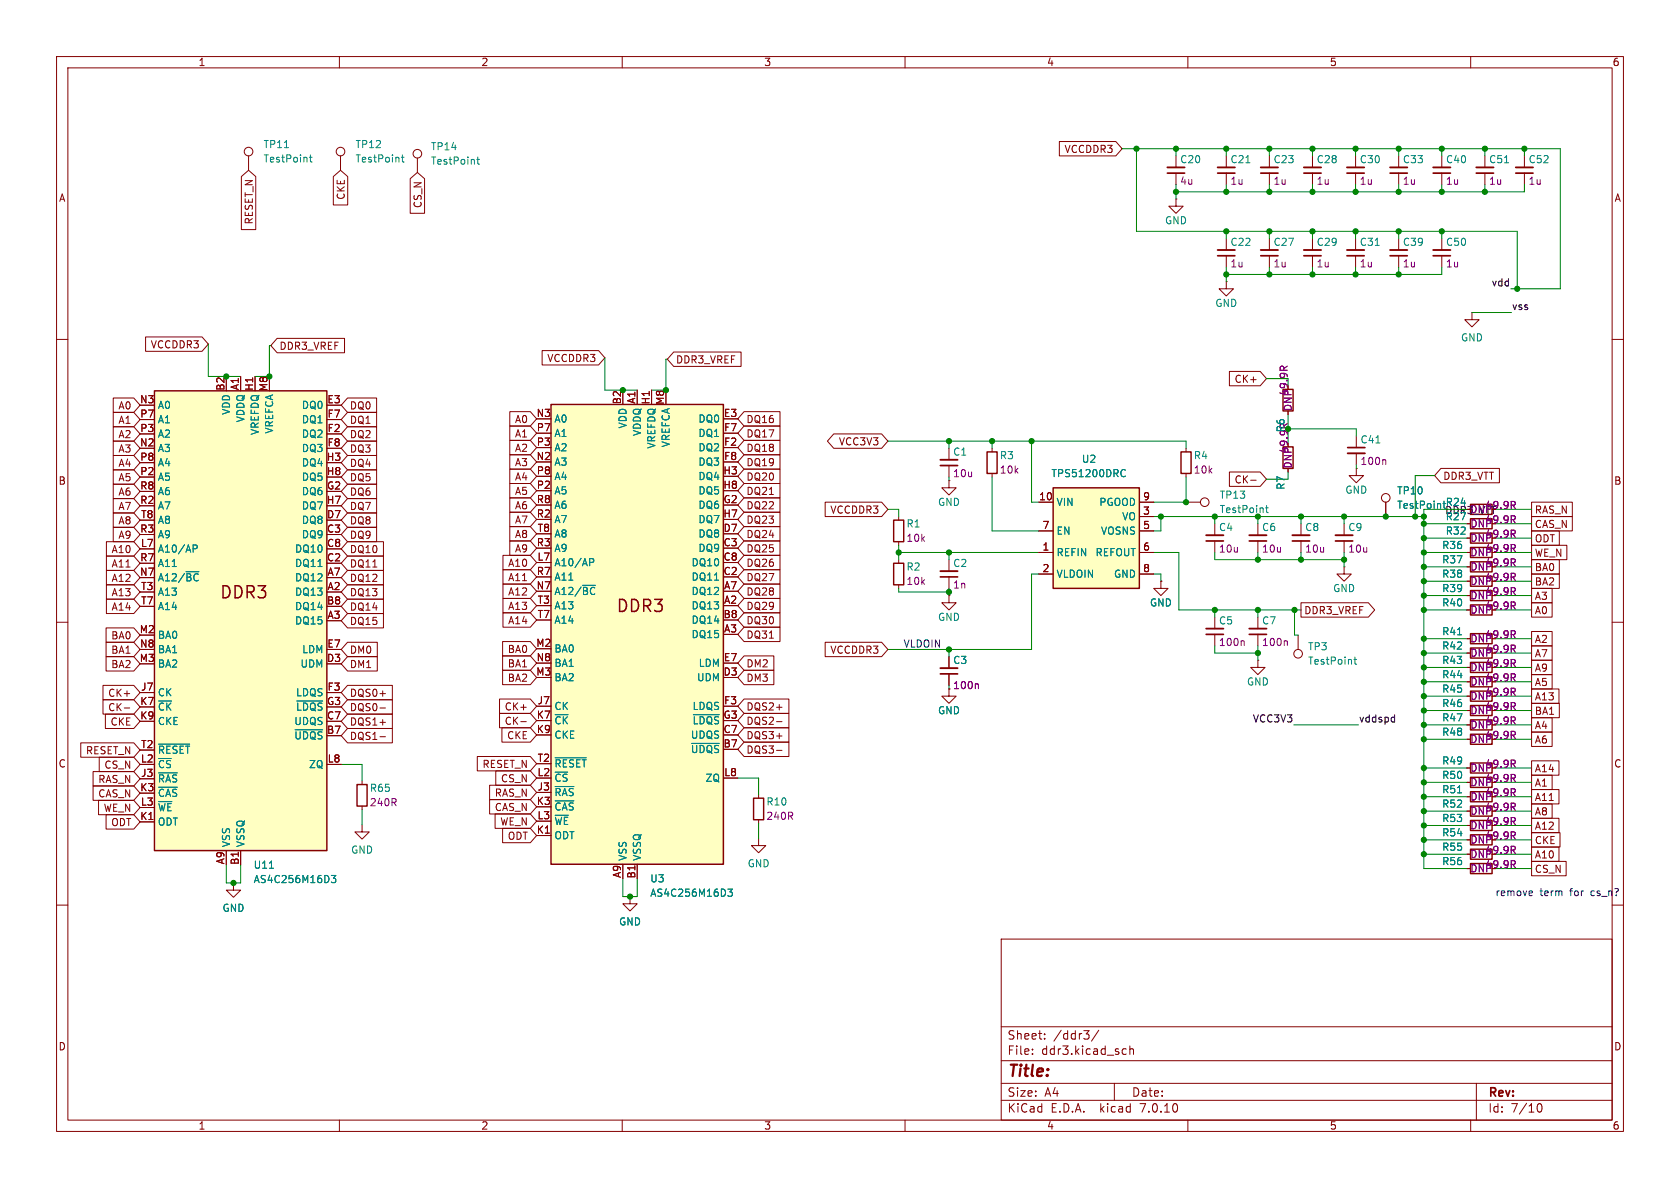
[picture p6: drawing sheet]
<svg xmlns="http://www.w3.org/2000/svg" width="297mm" height="210mm" viewBox="0 0 297 210" stroke-linecap="round" stroke-linejoin="round" font-family="sans-serif">
<g fill="none" stroke="#840000" stroke-width=".18">
<path d="M10 10h277v190h-277zM12 12h273v186h-273zM60 10v2M110 10v2M160 10v2M210 10v2M260 10v2M42.7 31.2l1.2-1.1 1.3 1.1v9.4h-2.5zM43.9 27.6v2.5M58.9 31.2l1.3-1.1 1.3 1.1v5h-2.6zM60.2 27.6v2.5M72.5 31.6l1.3-1.1 1.3 1.1v6.1h-2.6z"/>
<path d="M73.8 27.9v2.6M187.3 25h10l1.1 1.3-1.1 1.3h-10zM207.9 35.2v1.2h1.3l-1.3 1.3-1.3-1.3h1.3M207.9 35.2h.1M207.9 27.6v2M207.9 30.6v2M216.8 27.6v2M216.8 30.6v2M224.4 27.6v2M224.4 30.6v2M232 27.6v2M232 30.6v2"/>
<path d="M239.6 27.6v2M239.6 30.6v2M247.3 27.6v2M247.3 30.6v2M254.9 27.6v2M254.9 30.6v2M262.5 27.6v2M262.5 30.6v2M269.5 27.6v2M269.5 30.6v2M10 60h2M25.7 59.6h10l1.1 1.2-1.1 1.3h-10z"/>
<path d="M49 59.8h11.9v2.6h-11.9l-1.1-1.3zM216.8 49.8v1.3h1.3l-1.3 1.2-1.3-1.2h1.3M216.8 49.8h.1M216.8 42.2v2M216.8 45.2v2M224.4 42.2v2M224.4 45.2v2M232 42.2v2M232 45.2v2M239.6 42.2v2M239.6 45.2v2M247.3 42.2v2"/>
<path d="M247.3 45.2v2M254.9 42.2v2M254.9 45.2v2M260.2 55.2v1.3h1.3l-1.3 1.3-1.2-1.3h1.2M285 60h2M20 78h3.7l1.1 1.2-1.1 1.3h-3.7zM20 75.4h3.7l1.1 1.3-1.1 1.3h-3.7zM20 70.4h3.7l1.1 1.2-1.1 1.3h-3.7zM20 72.9h3.7l1.1 1.3-1.1 1.2h-3.7zM42.5 66.5v2.6M45.1 66.5v2.6M61.4 70.4h5.2v2.5h-5.2l-1.1-1.3z"/>
<path d="M61.4 72.9h5.2v2.5h-5.2l-1.1-1.2zM61.4 75.4h5.2v2.6h-5.2l-1.1-1.3zM61.4 78h5.2v2.5h-5.2l-1.1-1.3zM90.1 77.9h3.7l1.1 1.2-1.1 1.3h-3.7zM90.1 72.8h3.7l1.1 1.2-1.1 1.3h-3.7zM90.1 75.3h3.7l1.1 1.3-1.1 1.3h-3.7zM95.8 62h10l1.1 1.2-1.1 1.3h-10zM112.6 69v2.5M115.2 69v2.5M119.1 62.2h11.9v2.6h-11.9l-1.1-1.3zM131.5 77.9h6.4v2.5h-6.4l-1.1-1.3zM131.5 72.8h6.4v2.5h-6.4l-1.1-1.3z"/>
<path d="M131.5 75.3h6.4v2.6h-6.4l-1.1-1.3zM147.4 76.7h8.5l1.1 1.3-1.1 1.2h-8.5l-1.1-1.2zM167.8 79.2v2.1M175.4 79.2v.7M209.7 79.2v.7M217.3 65.7h5.5l1.1 1.2-1.1 1.3h-5.5zM227.7 72.6v.7M239.8 77.1v2M18.8 95.8h4.9l1.1 1.2-1.1 1.3h-4.9zM18.8 98.3h4.9l1.1 1.3-1.1 1.2h-4.9zM20 88.1h3.7l1.1 1.3-1.1 1.3h-3.7zM20 93.2h3.7l1.1 1.3-1.1 1.3h-3.7z"/>
<path d="M20 80.5h3.7l1.1 1.3-1.1 1.3h-3.7zM20 90.7h3.7l1.1 1.2-1.1 1.3h-3.7zM20 83.1h3.7l1.1 1.2-1.1 1.3h-3.7zM20 85.6h3.7l1.1 1.3-1.1 1.2h-3.7zM61.4 83.1h5.2v2.5h-5.2l-1.1-1.3zM61.4 93.2h5.2v2.6h-5.2l-1.1-1.3zM61.4 85.6h5.2v2.5h-5.2l-1.1-1.2zM61.4 88.1h5.2v2.6h-5.2l-1.1-1.3zM61.4 90.7h5.2v2.5h-5.2l-1.1-1.3zM61.4 98.3h6.4v2.5h-6.4l-1.1-1.2zM61.4 95.8h6.4v2.5h-6.4l-1.1-1.3zM61.4 80.5h5.2v2.6h-5.2l-1.1-1.3z"/>
<path d="M88.9 98.2h4.9l1.1 1.2-1.1 1.3h-4.9zM90.1 82.9h3.7l1.1 1.3-1.1 1.3h-3.7zM90.1 88h3.7l1.1 1.3-1.1 1.3h-3.7zM90.1 85.5h3.7l1.1 1.2-1.1 1.3h-3.7zM90.1 80.4h3.7l1.1 1.3-1.1 1.2h-3.7zM90.1 90.6h3.7l1.1 1.2-1.1 1.3h-3.7zM90.1 93.1h3.7l1.1 1.3-1.1 1.2h-3.7zM90.1 95.6h3.7l1.1 1.3-1.1 1.3h-3.7zM131.5 88h6.4v2.6h-6.4l-1.1-1.3zM131.5 82.9h6.4v2.6h-6.4l-1.1-1.3zM131.5 80.4h6.4v2.5h-6.4l-1.1-1.2zM131.5 90.6h6.4v2.5h-6.4l-1.1-1.3z"/>
<path d="M131.5 93.1h6.4v2.5h-6.4l-1.1-1.2zM131.5 98.2h6.4v2.5h-6.4l-1.1-1.3zM131.5 85.5h6.4v2.5h-6.4l-1.1-1.3zM131.5 95.6h6.4v2.6h-6.4l-1.1-1.3zM145.9 88.8h10l1.1 1.2-1.1 1.3h-10zM158.9 91.3v.6M158.9 95.8v.6M158.9 98.9v.7M167.8 85v1.2h-1.3l1.3 1.3 1.2-1.3h-1.2M167.8 85h.1M167.8 82.3v2M167.8 98.9v2.1"/>
<path d="M175.4 83.7v.6M183.6 97.7h2.6M183.6 88.8h2.6M183.6 93.9h2.6M201.4 97.7h2.6M201.4 88.8h2.6M201.4 91.3h2.6M201.4 93.9h2.6M209.7 88.8h2.5M209.7 83.7v.6M214.8 92.6v2M214.8 95.6v2.1"/>
<path d="M217.3 83.4h5.5l1.1 1.3-1.1 1.3h-5.5zM221.1 84.9h1M222.4 92.6v2M222.4 95.6v2.1M227.7 82.8v.6M230 92.6v2M230 95.6v2.1M237.6 92.6v2M237.6 95.6v2.1M239.8 82.8v1.3h1.2l-1.2 1.2-1.3-1.2h1.3M239.8 82.8h.1M239.8 80.1v2.1"/>
<path d="M245 88.8v2.5M254.7 82.8h10.4v2.5h-10.4l-1.1-1.2zM259.3 97.7h.7M259.3 92.6h.7M259.3 95.1h.7M270.8 93.9h4.9v2.5h-4.9zM270.8 91.3h7.2v2.6h-7.2zM270.8 96.4h6.2v2.5h-6.2zM270.8 88.8h7.2v2.5h-7.2zM270.8 98.9h4.9v2.6h-4.9zM10 110h2M18.8 116.1h4.9l1.1 1.2-1.1 1.3h-4.9z"/>
<path d="M18.8 113.5h4.9l1.1 1.3-1.1 1.3h-4.9zM18.8 111h4.9l1.1 1.3-1.1 1.2h-4.9zM18.8 100.8h4.9l1.1 1.3-1.1 1.3h-4.9zM18.8 103.4h4.9l1.1 1.2-1.1 1.3h-4.9zM18.8 105.9h4.9l1.1 1.3-1.1 1.3h-4.9zM61.4 100.8h6.4v2.6h-6.4l-1.1-1.3zM61.4 103.4h6.4v2.5h-6.4l-1.1-1.3zM61.4 105.9h6.4v2.6h-6.4l-1.1-1.3zM61.4 113.5h5.3v2.6h-5.3l-1.1-1.3zM61.4 116.1h5.3v2.5h-5.3l-1.1-1.3zM61.4 108.5h6.4v2.5h-6.4l-1.1-1.3zM88.9 113.4h4.9l1.1 1.3-1.1 1.3h-4.9z"/>
<path d="M88.9 116h4.9l1.1 1.2-1.1 1.3h-4.9zM88.9 118.5h4.9l1.1 1.3-1.1 1.2h-4.9zM88.9 100.7h4.9l1.1 1.3-1.1 1.3h-4.9zM88.9 103.3h4.9l1.1 1.2-1.1 1.3h-4.9zM88.9 108.3h4.9l1.1 1.3-1.1 1.3h-4.9zM88.9 105.8h4.9l1.1 1.3-1.1 1.2h-4.9zM131.5 105.8h6.4v2.5h-6.4l-1.1-1.2zM131.5 100.7h6.4v2.6h-6.4l-1.1-1.3zM131.5 103.3h6.4v2.5h-6.4l-1.1-1.3zM131.5 118.5h5.3v2.5h-5.3l-1.1-1.2zM131.5 108.3h6.4v2.6h-6.4l-1.1-1.3zM131.5 116h5.3v2.5h-5.3l-1.1-1.3z"/>
<path d="M131.5 110.9h6.4v2.5h-6.4l-1.1-1.3zM145.9 113.5h10l1.1 1.3-1.1 1.3h-10zM158.9 103.4v.6M167.8 105.3v1.3h1.2l-1.2 1.2-1.3-1.2h1.3M167.8 105.3h.1M167.8 102v2M167.8 116.1v2M167.8 119.1v2.1M183.6 101.5h2.6M201.4 101.5h2.6M205.2 102.7v1.3h-1.2l1.2 1.3 1.3-1.3h-1.3M205.2 102.7h.1"/>
<path d="M214.8 109.1v2M214.8 112.1v2.1M222.4 116.7v1.3h-1.3l1.3 1.3 1.2-1.3h-1.2M222.4 116.7h.1M222.4 109.1v2M222.4 112.1v2.1M229.5 112.3v2.5M230 106.6h11.9l1.1 1.2-1.1 1.3h-11.9zM237.6 100.2v1.3h-1.3l1.3 1.2 1.3-1.2h-1.3M237.6 100.2h.1M259.3 102.7h.7M259.3 118h.7"/>
<path d="M259.3 107.8h.7M259.3 105.3h.7M259.3 115.4h.7M259.3 100.2h.7M259.3 112.9h.7M270.8 106.6h3.6v2.5h-3.6zM270.8 116.7h3.6v2.6h-3.6zM270.8 111.6h3.6v2.6h-3.6zM270.8 114.2h3.6v2.5h-3.6zM270.8 104h3.6v2.6h-3.6zM270.8 101.5h4.9v2.5h-4.9zM270.8 119.3h3.6v2.5h-3.6z"/>
<path d="M285 110h2M14.3 131.3h9.4l1.1 1.3-1.1 1.3h-9.4zM16.5 136.4h7.2l1.1 1.3-1.1 1.2h-7.2zM16.5 138.9h7.2l1.1 1.3-1.1 1.3h-7.2zM17.5 133.9h6.2l1.1 1.2-1.1 1.3h-6.2zM18.2 123.7h5.5l1.1 1.3-1.1 1.2h-5.5zM18.2 121.2h5.5l1.1 1.2-1.1 1.3h-5.5zM18.6 126.2h5.1l1.1 1.3-1.1 1.3h-5.1zM22 125.2h.9M24.8 137.7h2.5M24.8 122.4h2.5M61.4 128.8h8v2.5h-8l-1.1-1.3z"/>
<path d="M61.4 126.2h8v2.6h-8l-1.1-1.3zM61.4 123.7h8v2.5h-8l-1.1-1.2zM61.4 121.2h8v2.5h-8l-1.1-1.3zM64 138v.7M67.2 125.2h.9M67.2 130.2h.9M84.4 133.7h9.4l1.1 1.3-1.1 1.3h-9.4zM86.6 138.8h7.2l1.1 1.3-1.1 1.3h-7.2zM87.6 136.3h6.2l1.1 1.2-1.1 1.3h-6.2zM88.3 126.1h5.5l1.1 1.3-1.1 1.3h-5.5zM88.3 123.6h5.5l1.1 1.2-1.1 1.3h-5.5zM88.7 128.7h5.1l1.1 1.2-1.1 1.3h-5.1z"/>
<path d="M92.1 127.6h.9M94.9 124.8h2.5M131.5 131.2h8v2.5h-8l-1.1-1.2zM131.5 123.6h8v2.5h-8l-1.1-1.3zM131.5 126.1h8v2.6h-8l-1.1-1.3zM131.5 128.7h8v2.5h-8l-1.1-1.3zM137.3 127.6h.9M137.3 132.6h.9M167.8 121.8v1.3h-1.3l1.3 1.2 1.2-1.2h-1.2M167.8 121.8h.1M259.3 120.5h.7M259.3 138.3h.7"/>
<path d="M259.3 135.8h.7M259.3 123.1h.7M259.3 125.6h.7M259.3 130.7h.7M259.3 128.1h.7M270.8 121.8h4.8v2.5h-4.8zM270.8 126.9h3.6v2.5h-3.6zM270.8 129.4h3.6v2.6h-3.6zM270.8 124.3h4.9v2.6h-4.9zM270.8 137h3.6v2.6h-3.6zM270.8 134.5h4.8v2.5h-4.8zM270.8 139.6h4.8v2.5h-4.8z"/>
<path d="M10 160h2M17.4 141.5h6.3l1.1 1.2-1.1 1.3h-6.3zM18.8 144h4.9l1.1 1.3-1.1 1.3h-4.9zM24.8 145.3h2.5M41.3 156.1v1.3h-1.3l1.3 1.2 1.2-1.2h-1.2M42.5 150.4v2.5M64 145.8v1.3h-1.3l1.3 1.2 1.3-1.2h-1.3M64 142.5v.6M86.6 141.4h7.2l1.1 1.2-1.1 1.3h-7.2zM87.5 143.9h6.3l1.1 1.3-1.1 1.2h-6.3zM88.9 146.4h4.9l1.1 1.3-1.1 1.3h-4.9zM94.9 140.1h2.5"/>
<path d="M94.9 147.7h2.5M111.4 158.5v1.3h-1.3l1.3 1.2 1.2-1.2h-1.2M112.6 152.8v2.5M134.1 148.2v1.3h-1.3l1.3 1.2 1.3-1.2h-1.3M134.1 140.5v.6M134.1 144.9v.6M259.3 145.9h.7M259.3 148.5h.7M259.3 143.4h.7M259.3 151h.7M259.3 153.5h.7M259.3 140.8h.7"/>
<path d="M270.8 147.2h5v2.5h-5zM270.8 144.7h4.8v2.5h-4.8zM270.8 142.1h3.6v2.6h-3.6zM270.8 152.3h6.1v2.5h-6.1zM270.8 149.7h4.8v2.6h-4.8zM285 160h2M177 166h108v32h-108zM60 198v2M110 198v2M160 198v2M177 194.5h108M177 191.5h108"/>
<path d="M177 187.5h108M177 181.5h108M182.5 186.3v.1M182.5 185.5v.1M184.7 183.6v.1M184.7 182.8v.1M191.6 182.2h.9l-.5 .6M192.2 182.8l.3 .3v.3l-.3 .3M194.2 182.1l-1.2 2M197 191.5v3M198.7 185.4l.4 .1M199.1 186.3l-.4 .1"/>
<path d="M199.7 185.5l.3-.1 .3 .1 .1 .9M199.7 184.9v1.5M210 198v2M260 198v2M261 191.5v6.5M271.7 195.7l.2-.5 .2-.1a.8 .8 0 0 1 .5 .7 .8 .8 0 0 1-.5 .8l-.2-.1-.2-.5"/>
<circle cx="43.9" cy="26.8" r=".76"/>
<circle cx="60.2" cy="26.8" r=".76"/>
<circle cx="73.8" cy="27.2" r=".76"/>
<circle cx="213" cy="88.8" r=".76"/>
<circle cx="245" cy="88" r=".76"/>
<circle cx="229.5" cy="115.6" r=".76"/>
</g>
<g fill="none" stroke="#840000" stroke-width=".25">
<path d="M27.3 69.1h30.5v81.3h-30.5zM97.4 71.5h30.5v81.3h-30.5zM174.5 79.9h1.8v3.8h-1.8zM208.8 79.9h1.8v3.8h-1.8zM226.8 68.8h1.8v3.8h-1.8zM226.8 79h1.8v3.8h-1.8zM158 99.6h1.8v3.8h-1.8zM158 91.9h1.8v3.9h-1.8zM186.2 86.2h15.2v17.8h-15.2zM260 99.3h3.8v1.8h-3.8zM260 96.8h3.8v1.8h-3.8zM260 91.7h3.8v1.8h-3.8z"/>
<path d="M260 94.2h3.8v1.8h-3.8zM260 89.2h3.8v1.7h-3.8zM260 101.9h3.8v1.7h-3.8zM260 117.1h3.8v1.8h-3.8zM260 106.9h3.8v1.8h-3.8zM260 104.4h3.8v1.8h-3.8zM260 114.6h3.8v1.7h-3.8zM260 112h3.8v1.8h-3.8zM260 119.6h3.8v1.8h-3.8zM63.1 138.7h1.8v3.8h-1.8zM260 137.4h3.8v1.8h-3.8zM260 140h3.8v1.7h-3.8z"/>
<path d="M260 134.9h3.8v1.8h-3.8zM260 122.2h3.8v1.8h-3.8zM260 124.7h3.8v1.8h-3.8zM260 129.8h3.8v1.8h-3.8zM260 127.3h3.8v1.7h-3.8zM133.2 141.1h1.8v3.8h-1.8zM260 145h3.8v1.8h-3.8zM260 147.6h3.8v1.8h-3.8zM260 142.5h3.8v1.8h-3.8zM260 150.1h3.8v1.8h-3.8zM260 152.7h3.8v1.7h-3.8z"/>
</g>
<g fill="none" stroke="#840084" stroke-width=".18">
<path d="M226.4 64.8l.1-.1 .4 .1M227.6 64.7l-.6 .5M244.8 81.3l.2 .1v.7M267.5 99.5l.4 .6M267.5 96.9l.4 .6M267.5 91.8l.4 .6M267.5 94.4l.4 .6M267.5 89.3l.4 .6M267.8 88.7l.1 .2-.1 .3M267.8 91.2l.1 .2-.1 .4M267.8 93.8l.1 .2-.1 .3M267.8 96.3l.1 .2-.1 .4"/>
<path d="M267.8 98.9l.1 .1-.1 .4M219.8 113.3l.2 .2v.6M227.4 113.3l.2 .2v.6M267.5 102l.4 .6M267.5 117.2l.4 .6M267.5 107.1l.4 .6M267.5 104.5l.4 .6M267.5 114.7l.4 .6M267.5 112.2l.4 .6M267.5 119.8l.4 .6M267.8 101.4l.1 .2-.1 .3M267.8 103.9l.1 .2-.1 .4"/>
<path d="M267.8 106.5l.1 .2-.1 .3M267.8 111.6l.1 .1-.1 .4M267.8 114.1l.1 .2-.1 .3M267.8 116.6l.1 .2-.1 .4M267.8 119.2l.1 .2-.1 .3M172.8 120.9l.2 .2v.6M267.5 137.6l.4 .6M267.5 135l.4 .6M267.5 122.3l.4 .6M267.5 124.9l.4 .6M267.5 129.9l.4 .6M267.5 127.4l.4 .6"/>
<path d="M267.8 121.7l.1 .2-.1 .4M267.8 124.3l.1 .1-.1 .4M267.8 126.8l.1 .2-.1 .3M267.8 129.3l.1 .2-.1 .4M267.8 134.4l.1 .2-.1 .4M267.8 137l.1 .1-.1 .4M267.8 139.5l.1 .2-.1 .3M267.5 145.2l.4 .6M267.5 147.7l.4 .6M267.5 142.6l.4 .6M267.5 150.3l.4 .6M267.5 152.8l.4 .6"/>
<path d="M267.5 140.1l.4 .6M267.8 142l.1 .2-.1 .4M267.8 144.6l.1 .2-.1 .3M267.8 147.1l.1 .2-.1 .4M267.8 149.7l.1 .1-.1 .4M267.8 152.2l.1 .2-.1 .3"/>
</g>
<g fill="none" stroke="#840000" stroke-width=".3">
<path d="M206.4 30.6h3M215.3 30.6h3M222.9 30.6h3M230.5 30.6h3.1M238.1 30.6h3.1M245.7 30.6h3.1M253.4 30.6h3M261 30.6h3M268 30.6h3M215.3 45.2h3M222.9 45.2h3M230.5 45.2h3.1"/>
<path d="M238.1 45.2h3.1M245.7 45.2h3.1M253.4 45.2h3M238.3 79.1h3M166.2 82.3h3.1M213.2 95.6h3.1M220.9 95.6h3M228.5 95.6h3M236.1 95.6h3M166.2 119.1h3.1M166.2 102h3.1M213.2 112.1h3.1"/>
<path d="M220.9 112.1h3"/>
</g>
<g fill="none" stroke="#840000" stroke-width=".33">
<path d="M206.4 29.6h3M215.3 29.6h3M222.9 29.6h3M230.5 29.6h3.1M238.1 29.6h3.1M245.7 29.6h3.1M253.4 29.6h3M261 29.6h3M268 29.6h3M215.3 44.2h3M222.9 44.2h3M230.5 44.2h3.1"/>
<path d="M238.1 44.2h3.1M245.7 44.2h3.1M253.4 44.2h3M166.2 81.3h3.1M213.2 94.6h3.1M220.9 94.6h3M228.5 94.6h3M236.1 94.6h3M238.3 80.1h3M166.2 118.1h3.1M166.2 101h3.1M213.2 111.1h3.1"/>
<path d="M220.9 111.1h3"/>
</g>
<g fill="none" stroke="#008484" stroke-width=".18">
<path d="M50.3 26.1h.7M54.7 27.8h.5M54.9 27.4v1.1l.3 .1M71 27.8h.4M71.1 27.4v1.1l.3 .1M84.3 28.2h.5M84.5 27.8v1l.3 .2M220.3 28.8h.7M266 28.8h.7M243.1 43.4h.7M243.2 78.3h.8M34.1 96.3h.5l.3 .3-.2 .3-.6 .1"/>
<path d="M104.2 98.8h.5l.3 .2-.1 .4h-.7M198.4 83.1l.3-.1 .2 .1M198.9 84.2l-.2 .1-.3-.1M223.7 89.8h.5M223.9 89.4v1l.3 .2M239.4 116.6h.4M239.5 116.1v1.1l.3 .2M257.7 112.2h.7M28 131.5h5.5M28 136.6h3.4M28 139.2h3.4M52.2 129h4.8"/>
<path d="M52.5 123.9h4.5M98.1 134h5.5M98.1 139h3.4M122.3 131.4h4.9M122.6 126.3h4.6M47.6 153.5h.8M58.6 154.8h.8l-.5 .4 .4 .2v.5l-.2 .1-.5-.1M98.1 141.6h3.4M128.7 157.2h.8l-.5 .5 .4 .1v.5l-.2 .1-.5-.1M257.7 140.2h.7"/>
</g>
<g fill="#ffffc2" stroke="#ffffc2" stroke-width=".18">
<path d="M27.3 69.1h30.5v81.3h-30.5z"/>
<path d="M97.4 71.5h30.5v81.3h-30.5z"/>
<path d="M186.2 86.2h15.2v17.8h-15.2z"/>
</g>
<path d="M246.2 126.8h.3M246.5 126.4v1.2M246.5 127.6h-.3" fill="none" stroke="#000" stroke-width=".18"/>
<path d="M270.5 157.5l.4 .1v.2l-.6 .1M270.9 158.3h-.4" fill="none" stroke="#0000c2" stroke-width=".18"/>
<g fill="none" stroke="#008400" stroke-width=".18">
<path d="M198.4 26.3h77.4v24.8h-8.7M200.9 26.3v14.6h67.3v10.2M207.9 26.3v1.3M207.9 32.6v2.6M216.8 26.3v1.3M216.8 32.6v1.3M224.4 26.3v1.3M224.4 32.6v1.3M232 26.3v1.3M232 32.6v1.3M239.6 26.3v1.3M239.6 32.6v1.3"/>
<path d="M247.3 26.3v1.3M247.3 32.6v1.3M254.9 26.3v1.3M254.9 32.6v1.3M262.5 26.3v1.3M262.5 32.6v1.3M269.5 32.6v1.3h-61.6M269.5 26.3v1.3M216.8 40.9v1.3M216.8 47.2v2.6M224.4 40.9v1.3M224.4 47.2v1.3"/>
<path d="M232 40.9v1.3M232 47.2v1.3M239.6 40.9v1.3M239.6 47.2v1.3M247.3 40.9v1.3M247.3 47.2v1.3M254.9 47.2v1.3h-38.1M254.9 40.9v1.3M260.2 55.2h7M36.8 60.8v5.7h5.7M47.9 61.1h-.3v5.4h-2.5M106.9 63.2v5.8h5.7"/>
<path d="M118 63.5h-.3v5.5h-2.5M157 78h52.7v1.2M167.8 78v1.2M175.4 78v1.2M182.4 78v10.8h1.2M223.9 66.9h3.8M227.7 73.3v2.5h12.1v1.3M157 90h1.9v1.3M158.9 96.4v2.5M158.9 97.7h24.7M167.8 84.3v.7M167.8 97.7v1.2"/>
<path d="M175.4 84.3v9.6h8.2M204 97.7h4.4v10.1h21.6M204 91.3h47.7M205.2 91.3v2.6h-1.2M209.7 84.3v4.5h-5.7M214.8 91.3v1.3M214.8 97.7v1.2h22.8M222.4 91.3v1.3M222.4 97.7v1.2M227.7 83.4v1.3h-3.8M230 91.3v1.3M230 97.7v1.2"/>
<path d="M237.6 91.3v1.3M237.6 97.7v2.5M239.8 82.2v.6M251.7 97.7h7.6M251.7 92.6h7.6M251.7 95.1h7.6M253.6 84.1h-3.4v7.2M259.3 90h-7.6v63.5h7.6M264.4 97.7h6.4M264.4 90h6.4M264.4 92.6h6.4M264.4 95.1h6.4"/>
<path d="M158.9 104v.6h8.9M167.8 104v1.3M167.8 114.8v1.3M183.6 101.5h-1.2v13.3h-25.4M204 101.5h1.2v1.2M214.8 107.8v1.3M214.8 114.2v1.2h7.6M222.4 107.8v1.3M222.4 114.2v2.5M228.9 107.8v4.5h.6M251.7 100.2h7.6M251.7 107.8h7.6"/>
<path d="M251.7 115.4h7.6M251.7 118h7.6M251.7 105.3h7.6M251.7 102.7h7.6M251.7 112.9h7.6M264.4 100.2h6.4M264.4 107.8h6.4M264.4 115.4h6.4M264.4 118h6.4M264.4 105.3h6.4M264.4 102.7h6.4M264.4 112.9h6.4"/>
<path d="M60.3 135.1h3.7v2.9M130.4 137.5h3.7v3M167.8 121.2v.6M228.7 128.1h11.5M251.7 123.1h7.6M251.7 120.5h7.6M251.7 135.8h7.6M251.7 138.3h7.6M251.7 128.1h7.6M251.7 130.7h7.6M251.7 125.6h7.6M264.4 123.1h6.4"/>
<path d="M264.4 120.5h6.4M264.4 135.8h6.4M264.4 138.3h6.4M264.4 128.1h6.4M264.4 130.7h6.4M264.4 125.6h6.4M40 152.9v3.2h2.5v-3.2M64 143.1v2.7M110.1 155.3v3.2h2.5v-3.2M134.1 145.5v2.7M251.7 140.8h7.6M251.7 143.4h7.6"/>
<path d="M251.7 151h7.6M251.7 148.5h7.6M251.7 145.9h7.6M264.4 140.8h6.4M264.4 143.4h6.4M264.4 153.5h6.4M264.4 151h6.4M264.4 148.5h6.4M264.4 145.9h6.4"/>
</g>
<g fill="#008400" stroke="#008400" stroke-width=".18">
<circle cx="254.9" cy="26.3" r=".46"/>
<circle cx="262.5" cy="26.3" r=".46"/>
<circle cx="247.3" cy="26.3" r=".46"/>
<circle cx="262.5" cy="33.9" r=".46"/>
<circle cx="269.5" cy="26.3" r=".46"/>
<circle cx="247.3" cy="33.9" r=".46"/>
<circle cx="254.9" cy="33.9" r=".46"/>
<circle cx="254.9" cy="40.9" r=".46"/>
<circle cx="268.2" cy="51.1" r=".46"/>
<circle cx="239.6" cy="33.9" r=".46"/>
<circle cx="239.6" cy="26.3" r=".46"/>
<circle cx="232" cy="48.5" r=".46"/>
<circle cx="224.4" cy="40.9" r=".46"/>
<circle cx="232" cy="40.9" r=".46"/>
<circle cx="232" cy="33.9" r=".46"/>
<circle cx="251.7" cy="97.7" r=".46"/>
<circle cx="251.7" cy="100.2" r=".46"/>
<circle cx="251.7" cy="92.6" r=".46"/>
<circle cx="251.7" cy="95.1" r=".46"/>
<circle cx="245" cy="91.3" r=".46"/>
<circle cx="237.6" cy="98.9" r=".46"/>
<circle cx="247.3" cy="40.9" r=".46"/>
<circle cx="247.3" cy="48.5" r=".46"/>
<circle cx="239.6" cy="40.9" r=".46"/>
<circle cx="239.6" cy="48.5" r=".46"/>
<circle cx="251.7" cy="91.3" r=".46"/>
<circle cx="250.2" cy="91.3" r=".46"/>
<circle cx="251.7" cy="148.5" r=".46"/>
<circle cx="251.7" cy="143.4" r=".46"/>
<circle cx="251.7" cy="145.9" r=".46"/>
<circle cx="251.7" cy="151" r=".46"/>
<circle cx="251.7" cy="140.8" r=".46"/>
<circle cx="222.4" cy="98.9" r=".46"/>
<circle cx="230" cy="91.3" r=".46"/>
<circle cx="222.4" cy="91.3" r=".46"/>
<circle cx="251.7" cy="135.8" r=".46"/>
<circle cx="251.7" cy="128.1" r=".46"/>
<circle cx="251.7" cy="130.7" r=".46"/>
<circle cx="251.7" cy="138.3" r=".46"/>
<circle cx="251.7" cy="125.6" r=".46"/>
<circle cx="216.8" cy="40.9" r=".46"/>
<circle cx="207.9" cy="26.3" r=".46"/>
<circle cx="216.8" cy="26.3" r=".46"/>
<circle cx="224.4" cy="33.9" r=".46"/>
<circle cx="224.4" cy="26.3" r=".46"/>
<circle cx="232" cy="26.3" r=".46"/>
<circle cx="207.9" cy="33.9" r=".46"/>
<circle cx="216.8" cy="33.9" r=".46"/>
<circle cx="200.9" cy="26.3" r=".46"/>
<circle cx="216.8" cy="48.5" r=".46"/>
<circle cx="224.4" cy="48.5" r=".46"/>
<circle cx="117.7" cy="69" r=".46"/>
<circle cx="110.1" cy="69" r=".46"/>
<circle cx="209.7" cy="88.8" r=".46"/>
<circle cx="205.2" cy="91.3" r=".46"/>
<circle cx="182.4" cy="78" r=".46"/>
<circle cx="167.8" cy="97.7" r=".46"/>
<circle cx="175.4" cy="78" r=".46"/>
<circle cx="167.8" cy="104.6" r=".46"/>
<circle cx="167.8" cy="114.8" r=".46"/>
<circle cx="167.8" cy="78" r=".46"/>
<circle cx="158.9" cy="97.7" r=".46"/>
<circle cx="40" cy="66.5" r=".46"/>
<circle cx="47.6" cy="66.5" r=".46"/>
<circle cx="111.4" cy="158.5" r=".46"/>
<circle cx="41.3" cy="156.1" r=".46"/>
<circle cx="214.8" cy="107.8" r=".46"/>
<circle cx="222.4" cy="107.8" r=".46"/>
<circle cx="237.6" cy="91.3" r=".46"/>
<circle cx="214.8" cy="91.3" r=".46"/>
<circle cx="228.9" cy="107.8" r=".46"/>
<circle cx="230" cy="98.9" r=".46"/>
<circle cx="251.7" cy="123.1" r=".46"/>
<circle cx="251.7" cy="120.5" r=".46"/>
<circle cx="251.7" cy="118" r=".46"/>
<circle cx="251.7" cy="115.4" r=".46"/>
<circle cx="251.7" cy="107.8" r=".46"/>
<circle cx="251.7" cy="105.3" r=".46"/>
<circle cx="251.7" cy="102.7" r=".46"/>
<circle cx="251.7" cy="112.9" r=".46"/>
<circle cx="222.4" cy="115.4" r=".46"/>
</g>
<g font-size="3" fill="#840000">
<text x="38.7" y="106.2">DDR3</text>
<text x="108.8" y="108.6">DDR3</text>
</g>
<text font-size="2.8" fill="#840000" x="178" y="190.9">Title:</text>
<g font-size="2.1" fill="#840000">
<text x="178" y="184">Sheet:</text>
<text x="186.2" y="184">/ddr3/</text>
<text x="178" y="186.7">File:</text>
<text x="184.1" y="186.7">ddr3.kicad_sch</text>
<text x="178" y="196.9">KiCad</text>
<text x="178" y="194.1">Size:</text>
<text x="184.7" y="194.1">A4</text>
<text x="185.7" y="196.9">E.D.A.</text>
<text x="194.6" y="196.9">kicad</text>
<text x="200" y="194.1">Date:</text>
<text x="201.8" y="196.9">7.0.10</text>
<text x="263" y="194.3">Rev:</text>
<text x="263" y="196.9">Id:</text>
<text x="267.1" y="196.9">7/10</text>
</g>
<g font-size="1.8" fill="#840000">
<text x="35" y="11.9">1</text>
<text x="85" y="11.9">2</text>
<text x="135" y="11.9">3</text>
<text x="185" y="11.9">4</text>
<text x="235" y="11.9">5</text>
<text x="285" y="11.9">6</text>
<text x="188.1" y="27.2">VCCDDR3</text>
<text x="10.3" y="35.9">A</text>
<text x="61.2" y="35.4" transform="rotate(-90 61.2 35.4)">CKE</text>
<text x="285.3" y="35.9">A</text>
<text x="44.9" y="39.8" transform="rotate(-90 44.9 39.8)">RESET_N</text>
<text x="74.7" y="36.9" transform="rotate(-90 74.7 36.9)">CS_N</text>
<text x="26.5" y="61.8">VCCDDR3</text>
<text x="49.3" y="62">DDR3_VREF</text>
<text x="96.7" y="64.2">VCCDDR3</text>
<text x="119.4" y="64.5">DDR3_VREF</text>
<text x="24.7" y="71.4">N3</text>
<text x="39.8" y="69.2" transform="rotate(-90 39.8 69.2)">B2</text>
<text x="42.3" y="69.1" transform="rotate(-90 42.3 69.1)">A1</text>
<text x="44.8" y="69.2" transform="rotate(-90 44.8 69.2)">H1</text>
<text x="47.4" y="69.3" transform="rotate(-90 47.4 69.3)">M8</text>
<text x="57.8" y="71.4">E3</text>
<text x="109.9" y="71.6" transform="rotate(-90 109.9 71.6)">B2</text>
<text x="112.4" y="71.5" transform="rotate(-90 112.4 71.5)">A1</text>
<text x="114.9" y="71.6" transform="rotate(-90 114.9 71.6)">H1</text>
<text x="117.5" y="71.7" transform="rotate(-90 117.5 71.7)">M8</text>
<text x="218.2" y="67.9">CK+</text>
<text x="227.9" y="70.1" transform="rotate(-90 227.9 70.1)">49.9R</text>
<text x="20.8" y="77.7">A2</text>
<text x="20.8" y="72.6">A0</text>
<text x="20.8" y="75.1">A1</text>
<text x="24.7" y="76.5">P3</text>
<text x="24.7" y="73.9">P7</text>
<text x="57.8" y="76.5">F2</text>
<text x="57.8" y="73.9">F7</text>
<text x="61.8" y="72.6">DQ0</text>
<text x="61.8" y="75.1">DQ1</text>
<text x="61.8" y="77.7">DQ2</text>
<text x="90.9" y="75">A0</text>
<text x="90.9" y="77.5">A1</text>
<text x="94.8" y="73.8">N3</text>
<text x="94.8" y="76.3">P7</text>
<text x="127.9" y="73.8">E3</text>
<text x="127.9" y="76.3">F7</text>
<text x="131.9" y="75">DQ16</text>
<text x="131.9" y="77.5">DQ17</text>
<text x="20.8" y="80.2">A3</text>
<text x="20.8" y="82.7">A4</text>
<text x="24.7" y="79">N2</text>
<text x="24.7" y="81.5">P8</text>
<text x="57.7" y="81.5">H3</text>
<text x="57.8" y="79">F8</text>
<text x="61.8" y="80.2">DQ3</text>
<text x="61.8" y="82.7">DQ4</text>
<text x="90.9" y="80.1">A2</text>
<text x="90.9" y="82.6">A3</text>
<text x="94.8" y="81.4">N2</text>
<text x="94.8" y="78.9">P3</text>
<text x="94.8" y="83.9">P8</text>
<text x="127.8" y="83.9">H3</text>
<text x="127.9" y="78.9">F2</text>
<text x="127.9" y="81.4">F8</text>
<text x="131.9" y="80.1">DQ18</text>
<text x="131.9" y="82.6">DQ19</text>
<text x="148.2" y="78.9">VCC3V3</text>
<text x="10.3" y="85.9">B</text>
<text x="20.8" y="85.3">A5</text>
<text x="20.8" y="87.8">A6</text>
<text x="24.7" y="84.1">P2</text>
<text x="24.7" y="89.2">R2</text>
<text x="24.7" y="86.6">R8</text>
<text x="57.7" y="89.2">H7</text>
<text x="57.7" y="84.1">H8</text>
<text x="57.7" y="86.6">G2</text>
<text x="61.8" y="85.3">DQ5</text>
<text x="61.8" y="87.8">DQ6</text>
<text x="90.9" y="85.2">A4</text>
<text x="90.9" y="87.7">A5</text>
<text x="94.8" y="86.5">P2</text>
<text x="94.8" y="89">R8</text>
<text x="127.8" y="86.5">H8</text>
<text x="127.8" y="89">G2</text>
<text x="131.9" y="85.2">DQ20</text>
<text x="131.9" y="87.7">DQ21</text>
<text x="183.6" y="88.5">10</text>
<text x="202" y="88.5">9</text>
<text x="218.2" y="85.7">CK-</text>
<text x="255" y="85">DDR3_VTT</text>
<text x="285.3" y="85.9">B</text>
<text x="20.8" y="90.4">A7</text>
<text x="20.8" y="95.4">A9</text>
<text x="20.8" y="92.9">A8</text>
<text x="24.7" y="94.2">R3</text>
<text x="24.8" y="91.7">T8</text>
<text x="57.7" y="94.2">C3</text>
<text x="57.7" y="91.7">D7</text>
<text x="61.8" y="95.4">DQ9</text>
<text x="61.8" y="90.4">DQ7</text>
<text x="61.8" y="92.9">DQ8</text>
<text x="90.9" y="90.2">A6</text>
<text x="90.9" y="92.8">A7</text>
<text x="90.9" y="95.3">A8</text>
<text x="94.8" y="91.6">R2</text>
<text x="94.9" y="94.1">T8</text>
<text x="127.8" y="91.6">H7</text>
<text x="127.8" y="94.1">D7</text>
<text x="131.9" y="90.2">DQ22</text>
<text x="131.9" y="92.8">DQ23</text>
<text x="131.9" y="95.3">DQ24</text>
<text x="146.7" y="91">VCCDDR3</text>
<text x="184.2" y="93.6">7</text>
<text x="202" y="91.1">3</text>
<text x="202" y="93.6">5</text>
<text x="255.4" y="91">DDR3_VTT</text>
<text x="262.5" y="92.7">49.9R</text>
<text x="262.5" y="95.3">49.9R</text>
<text x="262.5" y="90.2">49.9R</text>
<text x="271.2" y="93.5">CAS_N</text>
<text x="271.2" y="91">RAS_N</text>
<text x="19.6" y="98">A10</text>
<text x="19.6" y="100.5">A11</text>
<text x="24.7" y="101.9">N7</text>
<text x="24.7" y="99.3">R7</text>
<text x="24.8" y="96.8">L7</text>
<text x="57.7" y="99.3">C2</text>
<text x="57.7" y="96.8">C8</text>
<text x="57.8" y="101.9">A7</text>
<text x="61.8" y="100.5">DQ11</text>
<text x="61.8" y="98">DQ10</text>
<text x="89.7" y="100.4">A10</text>
<text x="90.9" y="97.9">A9</text>
<text x="94.8" y="96.6">R3</text>
<text x="94.8" y="101.7">R7</text>
<text x="94.9" y="99.2">L7</text>
<text x="127.8" y="101.7">C2</text>
<text x="127.8" y="96.6">C3</text>
<text x="127.8" y="99.2">C8</text>
<text x="131.9" y="100.4">DQ26</text>
<text x="131.9" y="97.9">DQ25</text>
<text x="184.2" y="97.4">1</text>
<text x="184.2" y="101.2">2</text>
<text x="202" y="97.4">6</text>
<text x="202" y="101.2">8</text>
<text x="262.5" y="100.4">49.9R</text>
<text x="262.5" y="97.8">49.9R</text>
<text x="271.2" y="96.1">ODT</text>
<text x="271.2" y="98.6">WE_N</text>
<text x="271.2" y="101.2">BA0</text>
<text x="19.6" y="103.1">A12</text>
<text x="19.6" y="105.6">A13</text>
<text x="24.8" y="104.4">T3</text>
<text x="24.8" y="106.9">T7</text>
<text x="57.7" y="106.9">B8</text>
<text x="57.8" y="104.4">A2</text>
<text x="61.8" y="103.1">DQ12</text>
<text x="61.8" y="105.6">DQ13</text>
<text x="89.7" y="102.9">A11</text>
<text x="89.7" y="105.5">A12</text>
<text x="94.8" y="104.3">N7</text>
<text x="94.9" y="106.8">T3</text>
<text x="127.9" y="106.8">A2</text>
<text x="127.9" y="104.3">A7</text>
<text x="131.9" y="102.9">DQ27</text>
<text x="131.9" y="105.5">DQ28</text>
<text x="262.5" y="102.9">49.9R</text>
<text x="262.5" y="108">49.9R</text>
<text x="262.5" y="105.4">49.9R</text>
<text x="271.2" y="106.2">A3</text>
<text x="271.2" y="103.7">BA2</text>
<text x="19.6" y="113.2">BA0</text>
<text x="19.6" y="108.1">A14</text>
<text x="24.6" y="112">M2</text>
<text x="57.8" y="109.5">A3</text>
<text x="61.8" y="108.1">DQ14</text>
<text x="61.8" y="110.7">DQ15</text>
<text x="89.7" y="110.6">A14</text>
<text x="89.7" y="108">A13</text>
<text x="94.9" y="109.3">T7</text>
<text x="127.8" y="109.3">B8</text>
<text x="127.9" y="111.9">A3</text>
<text x="131.9" y="108">DQ29</text>
<text x="131.9" y="110.6">DQ30</text>
<text x="131.9" y="113.1">DQ31</text>
<text x="230.5" y="108.8">DDR3_VREF</text>
<text x="262.5" y="113.1">49.9R</text>
<text x="271.2" y="108.8">A0</text>
<text x="271.2" y="113.9">A2</text>
<text x="19.6" y="118.3">BA2</text>
<text x="19.6" y="115.8">BA1</text>
<text x="24.6" y="117.1">M3</text>
<text x="24.7" y="114.6">N8</text>
<text x="57.7" y="117.1">D3</text>
<text x="57.8" y="114.6">E7</text>
<text x="61.8" y="115.8">DM0</text>
<text x="61.8" y="118.3">DM1</text>
<text x="89.7" y="115.6">BA0</text>
<text x="89.7" y="118.2">BA1</text>
<text x="94.7" y="114.4">M2</text>
<text x="94.7" y="119.5">M3</text>
<text x="94.8" y="117">N8</text>
<text x="127.8" y="119.5">D3</text>
<text x="127.9" y="117">E7</text>
<text x="131.9" y="118.2">DM2</text>
<text x="146.7" y="115.8">VCCDDR3</text>
<text x="262.5" y="118.1">49.9R</text>
<text x="262.5" y="115.6">49.9R</text>
<text x="271.2" y="118.9">A9</text>
<text x="271.2" y="116.4">A7</text>
<text x="19" y="125.9">CK-</text>
<text x="19" y="123.4">CK+</text>
<text x="24.7" y="124.7">K7</text>
<text x="24.8" y="122.2">J7</text>
<text x="57.7" y="124.7">G3</text>
<text x="57.8" y="122.2">F3</text>
<text x="61.8" y="125.9">DQS0-</text>
<text x="61.8" y="123.4">DQS0+</text>
<text x="89.1" y="125.8">CK+</text>
<text x="89.7" y="120.7">BA2</text>
<text x="94.9" y="124.6">J7</text>
<text x="127.9" y="124.6">F3</text>
<text x="131.9" y="125.8">DQS2+</text>
<text x="131.9" y="120.7">DM3</text>
<text x="262.5" y="120.7">49.9R</text>
<text x="262.5" y="123.2">49.9R</text>
<text x="262.5" y="125.8">49.9R</text>
<text x="271.2" y="124">A13</text>
<text x="271.2" y="121.5">A5</text>
<text x="19.4" y="128.5">CKE</text>
<text x="24.7" y="127.3">K9</text>
<text x="57.7" y="129.8">B7</text>
<text x="57.7" y="127.3">C7</text>
<text x="61.8" y="131">DQS1-</text>
<text x="61.8" y="128.5">DQS1+</text>
<text x="89.1" y="128.3">CK-</text>
<text x="89.5" y="130.9">CKE</text>
<text x="94.8" y="127.1">K7</text>
<text x="94.8" y="129.7">K9</text>
<text x="127.8" y="129.7">C7</text>
<text x="127.8" y="127.1">G3</text>
<text x="131.9" y="128.3">DQS2-</text>
<text x="131.9" y="130.9">DQS3+</text>
<text x="262.5" y="130.8">49.9R</text>
<text x="262.5" y="128.3">49.9R</text>
<text x="271.2" y="129.1">A4</text>
<text x="271.2" y="131.6">A6</text>
<text x="271.2" y="126.6">BA1</text>
<text x="10.3" y="135.9">C</text>
<text x="15.1" y="133.5">RESET_N</text>
<text x="18.4" y="136.1">CS_N</text>
<text x="24.8" y="134.9">L2</text>
<text x="24.8" y="132.3">T2</text>
<text x="24.8" y="137.4">J3</text>
<text x="57.8" y="134.9">L8</text>
<text x="85.2" y="136">RESET_N</text>
<text x="94.9" y="137.3">L2</text>
<text x="94.9" y="134.7">T2</text>
<text x="127.8" y="132.2">B7</text>
<text x="127.9" y="137.3">L8</text>
<text x="131.9" y="133.4">DQS3-</text>
<text x="262.5" y="135.9">49.9R</text>
<text x="271.2" y="136.7">A14</text>
<text x="285.3" y="135.9">C</text>
<text x="17.3" y="138.6">RAS_N</text>
<text x="17.3" y="141.2">CAS_N</text>
<text x="18.2" y="143.7">WE_N</text>
<text x="24.7" y="140">K3</text>
<text x="24.8" y="142.5">L3</text>
<text x="87.4" y="141">RAS_N</text>
<text x="87.4" y="143.6">CAS_N</text>
<text x="88.5" y="138.5">CS_N</text>
<text x="94.8" y="142.4">K3</text>
<text x="94.9" y="139.8">J3</text>
<text x="262.5" y="143.5">49.9R</text>
<text x="262.5" y="138.5">49.9R</text>
<text x="262.5" y="141">49.9R</text>
<text x="271.2" y="139.3">A1</text>
<text x="271.2" y="141.8">A11</text>
<text x="19.6" y="146.2">ODT</text>
<text x="24.7" y="145">K1</text>
<text x="88.3" y="146.1">WE_N</text>
<text x="89.7" y="148.7">ODT</text>
<text x="94.8" y="147.4">K1</text>
<text x="94.9" y="144.9">L3</text>
<text x="262.5" y="146.1">49.9R</text>
<text x="262.5" y="148.6">49.9R</text>
<text x="271.2" y="149.4">CKE</text>
<text x="271.2" y="146.9">A12</text>
<text x="271.2" y="144.3">A8</text>
<text x="39.8" y="152.9" transform="rotate(-90 39.8 152.9)">A9</text>
<text x="42.3" y="153" transform="rotate(-90 42.3 153)">B1</text>
<text x="109.9" y="155.3" transform="rotate(-90 109.9 155.3)">A9</text>
<text x="112.4" y="155.4" transform="rotate(-90 112.4 155.4)">B1</text>
<text x="262.5" y="151.2">49.9R</text>
<text x="262.5" y="153.7">49.9R</text>
<text x="271.2" y="154.5">CS_N</text>
<text x="271.2" y="152">A10</text>
<text x="10.3" y="185.9">D</text>
<text x="285.3" y="185.9">D</text>
<text x="35" y="199.9">1</text>
<text x="85" y="199.9">2</text>
<text x="135" y="199.9">3</text>
<text x="185" y="199.9">4</text>
<text x="235" y="199.9">5</text>
<text x="285" y="199.9">6</text>
</g>
<g font-size="1.8" fill="#008484">
<text x="46.5" y="28.9">TestPoint</text>
<text x="46.5" y="26.4">TP11</text>
<text x="62.7" y="28.9">TestPoint</text>
<text x="62.7" y="26.4">TP12</text>
<text x="76.1" y="29.3">TestPoint</text>
<text x="76.1" y="26.8">TP14</text>
<text x="208.5" y="29.1">C20</text>
<text x="217.4" y="29.1">C21</text>
<text x="225.1" y="29.1">C23</text>
<text x="232.7" y="29.1">C28</text>
<text x="240.3" y="29.1">C30</text>
<text x="247.9" y="29.1">C33</text>
<text x="255.5" y="29.1">C40</text>
<text x="263.2" y="29.1">C51</text>
<text x="270.1" y="29.1">C52</text>
<text x="205.9" y="39.9">GND</text>
<text x="217.4" y="43.7">C22</text>
<text x="225.1" y="43.7">C27</text>
<text x="232.7" y="43.7">C29</text>
<text x="240.3" y="43.7">C31</text>
<text x="247.9" y="43.7">C39</text>
<text x="255.5" y="43.7">C50</text>
<text x="214.8" y="54.5">GND</text>
<text x="258.2" y="60.6">GND</text>
<text x="27.8" y="72.5">A0</text>
<text x="27.8" y="77.6">A2</text>
<text x="27.8" y="75">A1</text>
<text x="40.9" y="73.4" transform="rotate(-90 40.9 73.4)">VDD</text>
<text x="43.4" y="74.8" transform="rotate(-90 43.4 74.8)">VDDQ</text>
<text x="45.9" y="77" transform="rotate(-90 45.9 77)">VREFDQ</text>
<text x="48.5" y="76.8" transform="rotate(-90 48.5 76.8)">VREFCA</text>
<text x="53.3" y="72.5">DQ0</text>
<text x="53.3" y="77.6">DQ2</text>
<text x="53.3" y="75">DQ1</text>
<text x="97.9" y="74.9">A0</text>
<text x="97.9" y="77.4">A1</text>
<text x="111" y="75.8" transform="rotate(-90 111 75.8)">VDD</text>
<text x="113.5" y="77.2" transform="rotate(-90 113.5 77.2)">VDDQ</text>
<text x="123.4" y="74.9">DQ0</text>
<text x="123.4" y="77.4">DQ1</text>
<text x="227.3" y="76.5" transform="rotate(-90 227.3 76.5)">R6</text>
<text x="27.8" y="80.1">A3</text>
<text x="27.8" y="82.7">A4</text>
<text x="53.3" y="80.1">DQ3</text>
<text x="53.3" y="82.7">DQ4</text>
<text x="97.9" y="82.5">A3</text>
<text x="97.9" y="80">A2</text>
<text x="116.1" y="79.4" transform="rotate(-90 116.1 79.4)">VREFDQ</text>
<text x="118.6" y="79.2" transform="rotate(-90 118.6 79.2)">VREFCA</text>
<text x="123.4" y="80">DQ2</text>
<text x="123.4" y="82.5">DQ3</text>
<text x="168.4" y="80.7">C1</text>
<text x="176.7" y="81.4">R3</text>
<text x="191.2" y="82">U2</text>
<text x="211" y="81.4">R4</text>
<text x="240.4" y="78.6">C41</text>
<text x="27.8" y="85.2">A5</text>
<text x="27.8" y="87.7">A6</text>
<text x="53.3" y="87.7">DQ6</text>
<text x="53.3" y="85.2">DQ5</text>
<text x="97.9" y="87.6">A5</text>
<text x="97.9" y="85.1">A4</text>
<text x="123.4" y="85.1">DQ4</text>
<text x="123.4" y="87.6">DQ5</text>
<text x="165.7" y="89.6">GND</text>
<text x="185.8" y="84.6">TPS51200DRC</text>
<text x="186.7" y="89.6">VIN</text>
<text x="194.2" y="89.6">PGOOD</text>
<text x="215.5" y="88.4">TP13</text>
<text x="227.3" y="86.7" transform="rotate(-90 227.3 86.7)">R7</text>
<text x="237.7" y="87.5">GND</text>
<text x="246.9" y="87.6">TP10</text>
<text x="255.5" y="89.6">R24</text>
<text x="27.8" y="90.3">A7</text>
<text x="27.8" y="95.4">A9</text>
<text x="27.8" y="92.8">A8</text>
<text x="53.3" y="90.3">DQ7</text>
<text x="53.3" y="95.4">DQ9</text>
<text x="53.3" y="92.8">DQ8</text>
<text x="97.9" y="92.7">A7</text>
<text x="97.9" y="90.1">A6</text>
<text x="97.9" y="95.2">A8</text>
<text x="123.4" y="90.1">DQ6</text>
<text x="123.4" y="92.7">DQ7</text>
<text x="123.4" y="95.2">DQ8</text>
<text x="160.2" y="93.4">R1</text>
<text x="186.7" y="94.7">EN</text>
<text x="194.5" y="94.7">VOSNS</text>
<text x="198.3" y="92.2">VO</text>
<text x="215.4" y="94.1">C4</text>
<text x="215.5" y="90.9">TestPoint</text>
<text x="223" y="94.1">C6</text>
<text x="230.6" y="94.1">C8</text>
<text x="238.3" y="94.1">C9</text>
<text x="246.9" y="90.1">TestPoint</text>
<text x="255.5" y="92.2">R27</text>
<text x="255.5" y="94.7">R32</text>
<text x="27.8" y="97.9">A10/AP</text>
<text x="27.8" y="100.4">A11</text>
<text x="52.1" y="100.4">DQ11</text>
<text x="52.1" y="97.9">DQ10</text>
<text x="97.9" y="100.3">A10/AP</text>
<text x="97.9" y="97.8">A9</text>
<text x="122.2" y="100.3">DQ10</text>
<text x="123.4" y="97.8">DQ9</text>
<text x="160.2" y="101.1">R2</text>
<text x="168.4" y="100.4">C2</text>
<text x="186.7" y="98.5">REFIN</text>
<text x="193.6" y="98.5">REFOUT</text>
<text x="254.8" y="99.8">R37</text>
<text x="254.8" y="97.3">R36</text>
<text x="27.8" y="103">A12/~{BC}</text>
<text x="27.8" y="105.5">A13</text>
<text x="52.1" y="105.5">DQ13</text>
<text x="52.1" y="103">DQ12</text>
<text x="97.9" y="105.4">A12/~{BC}</text>
<text x="97.9" y="102.8">A11</text>
<text x="97.9" y="107.9">A13</text>
<text x="122.2" y="107.9">DQ13</text>
<text x="122.2" y="105.4">DQ12</text>
<text x="122.2" y="102.8">DQ11</text>
<text x="186.7" y="102.3">VLDOIN</text>
<text x="196.8" y="102.3">GND</text>
<text x="203.2" y="107.4">GND</text>
<text x="235.6" y="104.9">GND</text>
<text x="254.8" y="102.3">R38</text>
<text x="254.8" y="107.4">R40</text>
<text x="254.8" y="104.9">R39</text>
<text x="27.8" y="108.1">A14</text>
<text x="27.8" y="113.1">BA0</text>
<text x="52.1" y="110.6">DQ15</text>
<text x="52.1" y="108.1">DQ14</text>
<text x="97.9" y="110.5">A14</text>
<text x="122.2" y="113">DQ15</text>
<text x="122.2" y="110.5">DQ14</text>
<text x="165.7" y="110">GND</text>
<text x="215.4" y="110.6">C5</text>
<text x="223" y="110.6">C7</text>
<text x="254.8" y="112.5">R41</text>
<text x="27.8" y="118.2">BA2</text>
<text x="27.8" y="115.7">BA1</text>
<text x="53" y="118.2">UDM</text>
<text x="53.3" y="115.7">LDM</text>
<text x="97.9" y="115.5">BA0</text>
<text x="97.9" y="118.1">BA1</text>
<text x="123.4" y="118.1">LDM</text>
<text x="168.4" y="117.6">C3</text>
<text x="231.1" y="115.2">TP3</text>
<text x="231.1" y="117.7">TestPoint</text>
<text x="254.8" y="117.6">R43</text>
<text x="254.8" y="115">R42</text>
<text x="27.8" y="123.3">CK</text>
<text x="27.8" y="125.8">~{CK}</text>
<text x="52.2" y="123.3">LDQS</text>
<text x="52.2" y="125.8">~{LDQS}</text>
<text x="97.9" y="125.7">CK</text>
<text x="97.9" y="120.6">BA2</text>
<text x="122.3" y="125.7">LDQS</text>
<text x="123.1" y="120.6">UDM</text>
<text x="220.3" y="121.4">GND</text>
<text x="254.8" y="120.1">R44</text>
<text x="254.8" y="122.7">R45</text>
<text x="254.8" y="125.2">R46</text>
<text x="27.8" y="128.4">CKE</text>
<text x="51.9" y="130.9">~{UDQS}</text>
<text x="51.9" y="128.4">UDQS</text>
<text x="97.9" y="128.2">~{CK}</text>
<text x="97.9" y="130.8">CKE</text>
<text x="122" y="130.8">UDQS</text>
<text x="122.3" y="128.2">~{LDQS}</text>
<text x="165.7" y="126.5">GND</text>
<text x="254.8" y="130.3">R48</text>
<text x="254.8" y="127.7">R47</text>
<text x="27.8" y="136">~{CS}</text>
<text x="27.8" y="133.5">~{RESET}</text>
<text x="54.5" y="136">ZQ</text>
<text x="97.9" y="135.9">~{RESET}</text>
<text x="122" y="133.3">~{UDQS}</text>
<text x="254.8" y="137.9">R50</text>
<text x="254.8" y="135.4">R49</text>
<text x="27.8" y="138.5">~{RAS}</text>
<text x="27.8" y="141.1">~{CAS}</text>
<text x="27.8" y="143.6">~{WE}</text>
<text x="65.3" y="140.2">R65</text>
<text x="97.9" y="138.4">~{CS}</text>
<text x="97.9" y="140.9">~{RAS}</text>
<text x="97.9" y="143.5">~{CAS}</text>
<text x="124.6" y="138.4">ZQ</text>
<text x="135.4" y="142.6">R10</text>
<text x="254.8" y="143">R52</text>
<text x="254.8" y="140.4">R51</text>
<text x="27.8" y="146.2">ODT</text>
<text x="40.9" y="149.9" transform="rotate(-90 40.9 149.9)">VSS</text>
<text x="43.4" y="149.9" transform="rotate(-90 43.4 149.9)">VSSQ</text>
<text x="97.9" y="148.6">ODT</text>
<text x="97.9" y="146">~{WE}</text>
<text x="254.8" y="145.5">R53</text>
<text x="254.8" y="148.1">R54</text>
<text x="44.7" y="153.8">U11</text>
<text x="62" y="151.1">GND</text>
<text x="111" y="152.3" transform="rotate(-90 111 152.3)">VSS</text>
<text x="113.5" y="152.3" transform="rotate(-90 113.5 152.3)">VSSQ</text>
<text x="132.1" y="153.5">GND</text>
<text x="254.8" y="150.6">R55</text>
<text x="254.8" y="153.1">R56</text>
<text x="39.2" y="161.4">GND</text>
<text x="44.7" y="156.3">AS4C256M16D3</text>
<text x="114.9" y="156.2">U3</text>
<text x="114.9" y="158.7">AS4C256M16D3</text>
<text x="109.3" y="163.8">GND</text>
</g>
<g font-size="1.8" fill="#840084">
<text x="208.5" y="32.9">4u</text>
<text x="217.4" y="32.9">1u</text>
<text x="225" y="32.9">1u</text>
<text x="232.7" y="32.9">1u</text>
<text x="240.3" y="32.9">1u</text>
<text x="247.9" y="32.9">1u</text>
<text x="255.5" y="32.9">1u</text>
<text x="263.1" y="32.9">1u</text>
<text x="270.1" y="32.9">1u</text>
<text x="217.4" y="47.5">1u</text>
<text x="225" y="47.5">1u</text>
<text x="232.7" y="47.5">1u</text>
<text x="240.3" y="47.5">1u</text>
<text x="247.9" y="47.5">1u</text>
<text x="255.5" y="47.5">1u</text>
<text x="228.6" y="72.8" transform="rotate(-90 228.6 72.8)">DNP</text>
<text x="176.7" y="83.9">10k</text>
<text x="210.9" y="83.9">10k</text>
<text x="228.6" y="82.9" transform="rotate(-90 228.6 82.9)">DNP</text>
<text x="240.4" y="82.4">100n</text>
<text x="168.4" y="84.6">10u</text>
<text x="160.1" y="96">10k</text>
<text x="259.8" y="93.4">DNP</text>
<text x="259.8" y="96">DNP</text>
<text x="259.8" y="90.9">DNP</text>
<text x="215.4" y="97.9">10u</text>
<text x="223" y="97.9">10u</text>
<text x="230.6" y="97.9">10u</text>
<text x="238.2" y="97.9">10u</text>
<text x="259.8" y="101.1">DNP</text>
<text x="259.8" y="98.5">DNP</text>
<text x="160.1" y="103.6">10k</text>
<text x="168.4" y="104.2">1n</text>
<text x="259.8" y="103.6">DNP</text>
<text x="259.8" y="106.1">DNP</text>
<text x="259.8" y="108.7">DNP</text>
<text x="259.8" y="113.8">DNP</text>
<text x="215.4" y="114.4">100n</text>
<text x="223" y="114.4">100n</text>
<text x="259.8" y="118.8">DNP</text>
<text x="259.8" y="116.3">DNP</text>
<text x="168.4" y="122">100n</text>
<text x="259.8" y="121.4">DNP</text>
<text x="259.8" y="123.9">DNP</text>
<text x="259.8" y="126.5">DNP</text>
<text x="259.8" y="131.5">DNP</text>
<text x="259.8" y="129">DNP</text>
<text x="259.8" y="136.6">DNP</text>
<text x="65.3" y="142.7">240R</text>
<text x="259.8" y="139.2">DNP</text>
<text x="259.8" y="141.7">DNP</text>
<text x="135.4" y="145.1">240R</text>
<text x="259.8" y="146.8">DNP</text>
<text x="259.8" y="149.3">DNP</text>
<text x="259.8" y="144.2">DNP</text>
<text x="259.8" y="151.9">DNP</text>
<text x="259.8" y="154.4">DNP</text>
</g>
<g font-size="1.8">
<text x="263.6" y="50.7">vdd</text>
<text x="267.2" y="54.9">vss</text>
<text x="221.4" y="127.8">VCC3V3</text>
<text x="240.2" y="127.8">vddspd</text>
</g>
<text font-size="1.8" fill="#008400" x="227.9" y="80.3" transform="rotate(-90 227.9 80.3)">49.9R</text>
<g font-size="1.8" fill="#0000c2">
<text x="159.6" y="114.6">VLDOIN</text>
<text x="264.3" y="158.5">remove</text>
<text x="272.2" y="158.5">term</text>
<text x="277.7" y="158.5">for</text>
<text x="281.5" y="158.5">cs_n?</text>
</g>
</svg>
